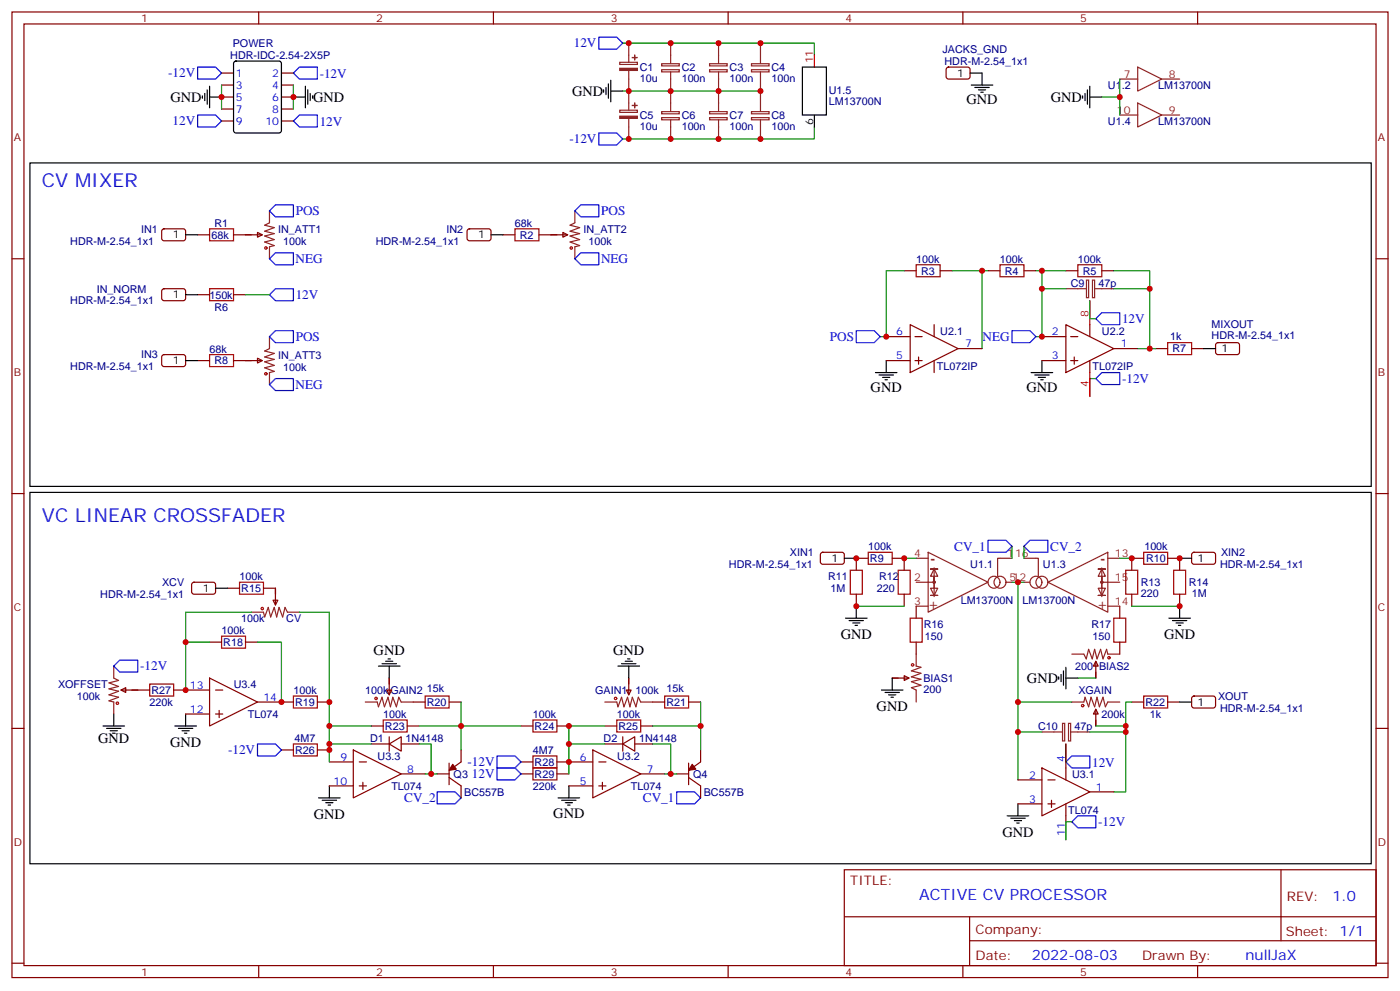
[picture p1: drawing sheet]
<svg xmlns="http://www.w3.org/2000/svg" width="412mm" height="292mm" viewBox="0 0 412 292" stroke-linecap="round" stroke-linejoin="round" font-family="sans-serif">
<g fill="none" stroke="#870000" stroke-width=".35">
<path d="M3.5 3.5h405.4v284.4h-405.4zM7.1 7.1h398.2v277.2h-398.2zM76.2 3.5v3.6M145.3 3.5v3.6M214.5 3.5v3.6M278.9 20l.5-.2h5.9l.5 .7-.1 2.4-.7 .4-5.9-.1-.4-.6v-2.1zM283.6 3.5v3.6M352.8 3.5v3.6M65.3 21.5h3.5M65.3 25h3.5M65.3 28.6h3.5M65.3 32.1h3.5"/>
<path d="M65.3 35.6h3.5M82.9 21.5h3.5M82.9 25h3.5M82.9 28.6h3.5M82.9 32.1h3.5M82.9 35.6h3.5M3.5 76.2h3.6M47.9 67.6l.4-.2h5.9l.5 .7-.1 2.4-.6 .4-5.9-.1-.5-.6v-2.1zM58.2 69.1h3.5M68.8 69.1h8.5M75.8 68.4l1.5 .7-1.5 .7zM137.8 67.6l.5-.2h5.9l.4 .7v2.4l-.7 .4-5.9-.1-.4-.6v-2.1z"/>
<path d="M148.2 69.1h3.5M158.7 69.1h8.5M165.8 68.4l1.4 .7-1.4 .7zM266.3 79.7h3.6M276.9 79.7h3.6M291 79.7h3.6M301.6 79.7h3.6M314 79.7h3.5M324.6 79.7h3.5M405.3 76.2h3.6M47.9 85.2l.4-.2 5.9 .1 .5 .6-.1 2.4-.6 .4h-5.9l-.5-.7v-2.1zM58.2 86.8h3.5"/>
<path d="M68.8 86.8h3.5M261.1 99.1h7M268.1 95.6l14.1 7.1-14.1 7zM269.5 99.1h2.1M275.2 95.6v3.5M306.9 99.1h7.1M314 95.6l14.1 7.1-14.1 7zM315.4 99.1h2.1M321 95.6v3.5M47.9 104.6l.4-.2 5.9 .1 .5 .6-.1 2.4-.6 .4h-5.9l-.5-.7v-2.1zM58.2 106.2h3.5M68.8 106.2h8.5"/>
<path d="M75.8 105.5l1.5 .7-1.5 .7zM261.1 106.2h7M269.5 106.2h2.1M270.6 105.1v2.1M275.2 106.2v3.5M282.2 102.7h7.1M306.9 106.2h7.1M315.4 106.2h2.1M316.4 105.1v2.1M321 106.2v3.5M328.1 102.7h7M340.4 102.7h3.6"/>
<path d="M351 102.7h3.5M358.3 101.1l.5-.2h5.9l.4 .7v2.4l-.7 .4h-5.9l-.4-.7v-2.1zM3.5 145.3h3.6M405.3 145.3h3.6M56.7 171.7l.4-.3 6 .1 .4 .7-.1 2.3-.6 .5-5.9-.1-.5-.6v-2.1zM67 173.2h3.6M77.6 173.2h3.5v5M80.4 176.7h1.4l-.7 1.5zM241.9 162.8l.5-.2 5.9 .1 .4 .6-.1 2.4-.6 .5-5.9-.1-.4-.6v-2.2zM252.2 175v3.5M255.8 164.4h-3.6v3.5M262.8 164.4h3.5v3.5"/>
<path d="M266.3 175v3.5M269.9 178.5v3.5M329.8 178.5v3.5M333.4 175v3.5M336.9 164.4h-3.5v3.5M344 164.4h3.5v3.5M347.5 175v3.5M351.2 162.8l.5-.2 5.9 .1 .5 .6-.1 2.4-.6 .5-6-.1-.4-.6v-2.2zM61.7 199.7l14.1 7-14.1 7.1zM61.7 189.1h3.6M72.3 189.1h3.5M114.7 199.7v4.9"/>
<path d="M185.2 199.7v4.9M262.8 199.7h5M266.3 199l1.5 .7-1.5 .7zM269.9 189.1v3.5M322.8 194.7l.7 1.4h-1.4zM322.8 194.7v5M329.8 189.1v3.5M3.5 214.5h3.6M35.6 203.2l1.4-.7v1.4zM35.6 203.2h8.5M51.2 203.2h10.5M54.7 210.3h7"/>
<path d="M63.5 203.2h2.1M63.5 210.3h2.1M64.6 209.2v2.1M75.8 206.7h10.6M93.5 206.7h3.5M109.4 213.8h3.5M109.4 219.1h5.3M113.9 203.2h1.5l-.7 1.4zM114.7 219.1l3.5-2.1v4.2zM114.7 217v4.2M118.2 219.1h5.3M119.9 213.8h3.6"/>
<path d="M121.7 206.7h3.5M132.3 206.7h3.5M153.5 213.8h3.5M164 213.8h3.6M178.2 213.8h3.5M178.2 219.1h5.2M183.4 219.1l3.6-2.1v4.2zM183.4 217v4.2M184.5 203.2h1.4l-.7 1.4zM187 219.1h5.3M188.7 213.8h3.6M192.3 206.7h3.5"/>
<path d="M202.8 206.7h3.6M314 219.1v10.6M322.8 208.8l.7 1.5h-1.4zM322.8 208.8v5M333.4 206.7h3.5M344 206.7h3.5M351.2 205.2l.5-.2h5.9l.5 .7-.1 2.4-.6 .4-6-.1-.4-.6v-2.1zM405.3 214.5h3.6M82.9 220.8h3.5M93.5 220.8h3.5M97 231.4h7.1M97 224.4h7.1"/>
<path d="M104.1 220.8l14.1 7.1-14.1 7.1zM105.8 231.4h2.1M105.8 224.4h2.1M106.9 230.4v2.1M118.2 227.9h7M128.8 227.9h3.5M132.3 229l3.5 2.4v3.6M132.3 224.7v6.4M135.8 220.8v3.6l-2.5 1.7M153.5 224.4h3.5M153.5 227.9h3.5M164 224.4h10.6"/>
<path d="M164 227.9h3.6M167.6 231.4h7M174.6 220.8l14.1 7.1-14.1 7.1zM176.4 231.4h2.1M176.4 224.4h2.1M177.4 230.4v2.1M188.7 227.9h7.1M199.3 227.9h3.5M202.8 229l3.6 2.4v3.6M202.8 224.7v6.4M206.4 220.8v3.6l-2.5 1.7M299.9 236.7h7"/>
<path d="M299.9 229.7h7M306.9 226.1l14.1 7.1-14.1 7zM308.7 236.7h2.1M308.7 229.7h2.1M309.7 235.7v2.1M314 236.7v10.6M321 233.2h7.1M248.7 256.1h156.6v28.2h-156.6zM377.3 256.1v20.9M248.7 270h156.5M285.6 277h119.6M285.6 270v14.1"/>
<path d="M3.5 283.6h3.6M76.2 284.3v3.6M145.3 284.3v3.6M214.5 284.3v3.6M283.6 284.3v3.6M352.8 284.3v3.6M405.3 283.6h3.6"/>
</g>
<g fill="none" stroke="#a10000" stroke-width=".35">
<path d="M61.7 67.4h7.1v3.5h-7.1zM151.7 67.4h7v3.5h-7zM269.9 78h7v3.5h-7zM294.6 78h7v3.5h-7zM317.5 78h7.1v3.5h-7.1zM61.7 85h7.1v3.5h-7.1zM61.7 104.4h7.1v3.5h-7.1zM344 100.9h7v3.5h-7zM70.6 171.4h7v3.6h-7zM250.5 167.9h3.5v7.1h-3.5zM255.8 162.6h7v3.6h-7zM264.6 167.9h3.5v7.1h-3.5z"/>
<path d="M331.6 167.9h3.5v7.1h-3.5zM336.9 162.6h7.1v3.6h-7.1zM345.7 167.9h3.5v7.1h-3.5zM65.3 187.3h7v3.6h-7zM268.1 182h3.5v7.1h-3.5zM328.1 182h3.5v7.1h-3.5zM44.1 201.4h7.1v3.6h-7.1zM86.4 205h7.1v3.5h-7.1zM86.4 219.1h7.1v3.5h-7.1zM112.9 212h7v3.5h-7zM125.2 205h7.1v3.5h-7.1zM157 212h7v3.5h-7z"/>
<path d="M181.7 212h7v3.5h-7zM195.8 205h7v3.5h-7zM336.9 205h7.1v3.5h-7.1zM157 222.6h7v3.5h-7zM157 226.1h7v3.6h-7z"/>
<circle cx="78.3" cy="73" r=".35"/>
<circle cx="168.3" cy="73" r=".35"/>
<circle cx="78.3" cy="110.1" r=".35"/>
<circle cx="77.3" cy="179.2" r=".35"/>
<circle cx="268.8" cy="195.8" r=".35"/>
<circle cx="326.7" cy="193.7" r=".35"/>
<circle cx="34.6" cy="207.1" r=".35"/>
<circle cx="110.8" cy="205.7" r=".35"/>
<circle cx="181.3" cy="205.7" r=".35"/>
<circle cx="318.9" cy="207.8" r=".35"/>
</g>
<g fill="none" stroke="#8c2424" stroke-width=".35">
<path d="M182.6 18.3h5.1v.7h-5.1zM185.2 12.7v5.6M194.9 18.8h5.2v.6h-5.2zM197.6 12.7v6M209 18.8h5.2v.6h-5.2zM211.7 12.7v6M221.4 18.8h5.2v.6h-5.2zM224 12.7v6M335.1 19.8l7.1 3.5-7.1 3.5zM182.6 32.5h5.1v.6h-5.1zM185.2 20.8v11.7M185.2 34.9v6"/>
<path d="M194.9 20.5h5.2v.7h-5.2zM194.9 32.9h5.2v.6h-5.2zM194.9 34.6h5.2v.7h-5.2zM197.6 21.2v11.6M197.6 35.3v5.6M209 32.9h5.2v.6h-5.2zM209 34.6h5.2v.7h-5.2zM209 20.5h5.2v.7h-5.2zM211.7 21.2v11.6M211.7 35.3v5.6M221.4 32.9h5.2v.6h-5.2zM221.4 34.6h5.2v.7h-5.2z"/>
<path d="M221.4 20.5h5.2v.7h-5.2zM224 21.2v11.6M224 35.3v5.6M329.8 23.3h5.3M329.8 33.9h5.3M335.1 30.3l7.1 3.6-7.1 3.5zM342.2 23.3h5.3M342.2 33.9h5.3M79.4 62.1v3.5l-1.4 .7 2.8 .7-2.8 1.1 2.8 .7-2.8 .7 2.8 1.1-2.8 .7 2.8 1-1.4 .4v3.5M169.3 62.1v3.5l-1.4 .7 2.8 .7-2.8 1.1 2.8 .7-2.8 .7 2.8 1.1-2.8 .7 2.8 1-1.4 .4v3.5M79.4 99.1v3.6l-1.4 .7 2.8 .7-2.8 1 2.8 .7-2.8 .7 2.8 1.1-2.8 .7 2.8 1.1-1.4 .3v3.5M314 85h6"/>
<path d="M320 82.5h.7v5.2h-.7zM321.8 82.5h.6v5.2h-.6zM322.4 85h5.7M269.9 171.4h5.3v-1.7h-1.1l1.1-2.1h-1.1h2.1h-1l1 2.1h-1v3.5h1l-1 2.1h1h-2.1h1.1l-1.1-2.1h1.1M269.9 164.4h3.5M269.9 178.5h3.5M273.4 162.6l17.6 8.8-17.6 8.9zM275.2 167.2v8.5M296.3 171.4h1.8M298.1 164.4h-4.2v5.3M301.6 164.4h4.3v5.3M301.6 171.4h1.8"/>
<path d="M308.7 171.4l17.6-8.8v17.7zM324.6 167.2v8.5M326.3 164.4h3.5M326.3 178.5h3.5M329.8 171.4h-5.2v-1.7h1l-1-2.1h1h-2.1h1.1l-1.1 2.1h1.1v3.5h-1.1l1.1 2.1h-1.1h2.1h-1l1-2.1h-1M33.5 196.1v3.6l1.4 .7-2.8 .7 2.8 1-2.8 .7 2.8 .8-2.8 1 2.8 .7-2.8 1.1 1.4 .3v3.6M74.1 180.3h3.5l.4 1.4 1-2.8 .7 2.8 1.1-2.8 .7 2.8 .7-2.8 1.1 2.8 .7-2.8 .7 1.4h3.5M269.9 192.6v3.5l1.4 .4-2.8 1.1 2.8 .7-2.8 1 2.8 .7-2.8 .7 2.8 1.1-2.8 .7 1.4 .7v3.5M315.7 192.6h3.6l.7 1.4 .7-2.8 1 2.8 .7-2.8 .7 2.8 1.1-2.8 .7 2.8 1.1-2.8 .3 1.4h3.5M107.6 206.7h3.5l.4 1.4 1-2.8 .7 2.8 1.1-2.8 .7 2.8 .7-2.8 1.1 2.8 .7-2.8 .7 1.4h3.5M178.2 206.7h3.5l.3 1.4 1.1-2.8 .7 2.8 1.1-2.8 .7 2.8 .7-2.8 1 2.8 .7-2.8 .7 1.4h3.6M306.9 215.5h6"/>
<path d="M313 213h.6v5.2h-.6zM314.7 213h.7v5.2h-.7zM315.4 215.5h5.6M315.7 206.7h3.6l.3-1.4 1.1 2.8 .7-2.8 1 2.8 .7-2.8 .7 2.8 1.1-2.8 .7 2.8 .7-1.4h3.5"/>
<circle cx="292.8" cy="171.5" r="1.76"/>
<circle cx="294.6" cy="171.5" r="1.76"/>
<circle cx="305.2" cy="171.5" r="1.76"/>
<circle cx="306.9" cy="171.5" r="1.76"/>
</g>
<g fill="none" stroke="#008700" stroke-width=".35">
<path d="M183.4 12.7h56.5v3.5M65.3 25v7.1M86.4 25v7.1M183.4 26.8h40.6M239.9 37.4v3.5h-56.5M324.6 28.6h5.2v5.3M329.8 23.3v5.3M266.3 79.7h-5.2v19.4h-1.8M280.5 79.7h10.5M289.3 79.7v23M305.2 79.7h1.7M314 79.7h-7.1v5.3"/>
<path d="M328.1 79.7h10.6v5.3M72.3 86.8h7.1M314 85h-7.1v14.1h-1.7M321 88.5v5.3h1.8M328.1 85h10.6v17.7M322.8 111.5h-1.8v5.3M335.1 102.7h5.3M252.2 178.5h14.1M266.3 164.4h3.6M298.1 171.4h3.5M298.1 160.9v3.5M299.9 171.4v35.3h15.8"/>
<path d="M301.6 160.9v3.5M329.8 164.4h3.6M333.4 178.5h14.1M54.7 189.1h7M74.1 180.3h-19.4v22.9M75.8 189.1h7.1v17.6M88.2 180.3h8.8v44.1M317.5 199.7h5.3M97 213.8h12.4M97 219.1h12.4M123.5 213.8h12.3v7M123.5 219.1h3.5v8.8"/>
<path d="M135.8 206.7v7.1h17.7M167.6 219.1h10.6M178.2 213.8h-10.6v14.1M192.3 213.8h14.1v7M192.3 219.1h5.3v8.8M206.4 206.7v7.1M299.9 206.7v8.8M306.9 215.5h-7v14.2M314 219.1v5.3M321 215.5h10.6v17.7h-3.5M322.8 213.8h8.8M333.4 206.7h-1.8v8.8"/>
<path d="M125.2 227.9h3.6M195.8 227.9h3.5M315.7 242h-1.7v5.3"/>
</g>
<g fill="none" stroke="#000" stroke-width=".35">
<path d="M69 18.2l.5-.2h12.7l.6 .4 .1 20.1-.5 .6-12.9 .1-.7-.5v-20zM236.4 19.8h7v14.1h-7zM59.6 28.2v.7M60.3 27.5v2.1M61 26.5v4.2M61.7 28.6h3.6M61.7 25.4v6.4M86.4 28.6h3.6M90 25.4v6.4M90.7 26.5v4.2M91.4 27.5v2.1M92.1 28.2v.7"/>
<path d="M177.8 26.5v.7M178.5 25.8v2.1M179.2 24.7v4.2M179.9 26.8h3.5M179.9 23.6v6.4M239.9 33.9v3.5M285.8 21.5h3.5v3.5M286.1 25h6.4M287.2 25.8h4.2M288.2 26.5h2.1M288.9 27.2h.7M318.9 28.2v.7"/>
<path d="M319.6 27.5v2.1M320.3 26.5v4.2M321 28.6h3.6M321 25.4v6.4M8.8 48h395.1v95.2h-395.1zM54.7 69.1h3.5M144.6 69.1h3.6M54.7 86.8h3.5M54.7 106.2h3.5M257.9 109.7h6.3M258.9 110.4h4.3M260 111.1h2.1"/>
<path d="M260.7 111.8h.7M261.1 106.2v3.5M303.7 109.7h6.4M304.8 110.4h4.2M305.9 111.1h2.1M306.6 111.8h.7M306.9 106.2v3.5M354.5 102.7h3.6M8.8 145h395.1v109.4h-395.1zM63.5 173.2h3.5M248.7 164.4h3.5M252.2 178.5v3.5"/>
<path d="M347.5 178.5v3.5M347.5 164.4h3.5M111.5 196.1h6.3M112.5 195.4h4.3M113.6 194.7h2.1M114.3 194h.7M114.7 196.1v3.6M182 196.1h6.4M183.1 195.4h4.2M184.1 194.7h2.2M184.9 194h.7M185.2 196.1v3.6"/>
<path d="M249.1 182h6.3M250.1 182.7h4.3M251.2 183.4h2.1M251.9 184.1h.7M262.8 199.7v3.5M311.9 199.3v.7M312.6 198.6v2.1M313.3 197.6v4.2M314 199.7h3.5M314 196.5v6.3M344.3 182h6.4M345.4 182.7h4.2"/>
<path d="M346.4 183.4h2.1M347.1 184.1h.7M30.3 213.8h6.4M31.4 214.5h4.2M32.5 215.2h2.1M33.2 215.9h.7M33.5 210.3v3.5M51.5 213.8h6.4M52.6 214.5h4.2M53.6 215.2h2.1M54.3 215.9h.7M54.7 210.3v3.5"/>
<path d="M259.6 203.2h6.4M260.7 203.9h4.2M261.8 204.6h2.1M262.5 205.3h.7M347.5 206.7h3.5M93.8 235h6.4M94.9 235.7h4.2M96 236.4h2.1M96.7 237.1h.7M97 231.4v3.6M164.4 235h6.3M165.5 235.7h4.2"/>
<path d="M166.5 236.4h2.1M167.2 237.1h.7M167.6 231.4v3.6M299.9 236.7v3.5M296.7 240.2h6.3M297.7 240.9h4.3M298.8 241.7h2.1M299.5 242.4h.7"/>
</g>
<g fill="none" stroke="#00f" stroke-width=".35">
<path d="M58.2 19.8h5.3l1.8 1.7-1.8 1.8h-5.3zM88.2 19.8h5.3v3.5h-5.3l-1.8-1.8zM176.4 10.9h5.3l1.7 1.8-1.7 1.8h-5.3zM58.2 33.9h5.3l1.8 1.7-1.8 1.8h-5.3zM86.4 35.6l1.8-1.7h5.3v3.5h-5.3zM176.4 39.2h5.3l1.7 1.7-1.7 1.8h-5.3zM79.4 62.1l1.7-1.8h5.3v3.6h-5.3zM79.4 76.2l1.7-1.8h5.3v3.6h-5.3zM169.3 62.1l1.8-1.8h5.3v3.6h-5.3zM169.3 76.2l1.8-1.8h5.3v3.6h-5.3zM79.4 86.8l1.7-1.8h5.3v3.5h-5.3zM79.4 99.1l1.7-1.7h5.3v3.5h-5.3z"/>
<path d="M252.2 97.4h5.3l1.8 1.7-1.8 1.8h-5.3zM298.1 97.4h5.3l1.8 1.7-1.8 1.8h-5.3zM322.8 93.8l1.8-1.7h5.2v3.5h-5.2zM79.4 113.2l1.7-1.7h5.3v3.5h-5.3zM322.8 111.5l1.8-1.8h5.2v3.5h-5.2zM291 159.1h5.3l1.8 1.8-1.8 1.7h-5.3zM303.4 159.1h5.3v3.5h-5.3l-1.8-1.7zM33.5 196.1l1.8-1.7h5.3v3.5h-5.3zM75.8 219.1h5.3l1.8 1.7-1.8 1.8h-5.3zM128.8 233.2h5.3l1.7 1.8-1.7 1.7h-5.3zM146.4 222.6h5.3l1.8 1.8-1.8 1.7h-5.3zM146.4 226.1h5.3l1.8 1.8-1.8 1.8h-5.3z"/>
<path d="M199.3 233.2h5.3l1.8 1.8-1.8 1.7h-5.3zM314 224.4l1.7-1.8h5.3v3.5h-5.3zM315.7 242l1.8-1.8h5.3v3.6h-5.3z"/>
</g>
<g fill="#8c2424" stroke="#8c2424" stroke-width=".35">
<path d="M182.6 20.1h5.1v.6h-5.1z"/>
<path d="M186.3 16.9l1.4 .1z"/>
<path d="M186.9 16.2l.1 1.4z"/>
<path d="M182.6 34.2h5.1v.7h-5.1z"/>
<path d="M186.3 31l1.4 .1z"/>
<path d="M186.9 30.3l.1 1.5z"/>
<circle cx="275.2" cy="171.5" r=".35"/>
<circle cx="324.6" cy="171.5" r=".35"/>
</g>
<path d="M239.9 16.2v3.6M321 88.5v7.1M321 109.7v7.1" fill="none" stroke="#f00" stroke-width=".35"/>
<g fill="#870000" stroke="#870000" stroke-width=".35">
<path d="M133.3 225.1l1.1 1.4-2.1 .3z"/>
<path d="M203.9 225.1l1.1 1.4-2.2 .3z"/>
</g>
<g fill="#c00">
<circle cx="306.9" cy="85" r=".88"/>
<circle cx="306.9" cy="79.7" r=".88"/>
<circle cx="289.3" cy="79.7" r=".88"/>
<circle cx="185.2" cy="26.8" r=".88"/>
<circle cx="185.2" cy="12.7" r=".88"/>
<circle cx="185.2" cy="40.9" r=".88"/>
<circle cx="197.6" cy="26.8" r=".88"/>
<circle cx="86.4" cy="28.6" r=".88"/>
<circle cx="65.3" cy="28.6" r=".88"/>
<circle cx="197.6" cy="12.7" r=".88"/>
<circle cx="211.7" cy="12.7" r=".88"/>
<circle cx="197.6" cy="40.9" r=".88"/>
<circle cx="211.7" cy="40.9" r=".88"/>
<circle cx="224" cy="26.8" r=".88"/>
<circle cx="211.7" cy="26.8" r=".88"/>
<circle cx="224" cy="12.7" r=".88"/>
<circle cx="224" cy="40.9" r=".88"/>
<circle cx="299.9" cy="171.4" r=".88"/>
<circle cx="331.6" cy="215.5" r=".88"/>
<circle cx="299.9" cy="206.7" r=".88"/>
<circle cx="299.9" cy="215.5" r=".88"/>
<circle cx="331.6" cy="213.8" r=".88"/>
<circle cx="261.1" cy="99.1" r=".88"/>
<circle cx="306.9" cy="99.1" r=".88"/>
<circle cx="338.7" cy="85" r=".88"/>
<circle cx="338.7" cy="102.7" r=".88"/>
<circle cx="329.8" cy="28.6" r=".88"/>
<circle cx="266.3" cy="164.4" r=".88"/>
<circle cx="252.2" cy="178.5" r=".88"/>
<circle cx="252.2" cy="164.4" r=".88"/>
<circle cx="333.4" cy="164.4" r=".88"/>
<circle cx="347.5" cy="164.4" r=".88"/>
<circle cx="347.5" cy="178.5" r=".88"/>
<circle cx="54.7" cy="189.1" r=".88"/>
<circle cx="82.9" cy="206.7" r=".88"/>
<circle cx="97" cy="206.7" r=".88"/>
<circle cx="97" cy="213.8" r=".88"/>
<circle cx="167.6" cy="224.4" r=".88"/>
<circle cx="167.6" cy="213.8" r=".88"/>
<circle cx="206.4" cy="213.8" r=".88"/>
<circle cx="135.8" cy="213.8" r=".88"/>
<circle cx="127" cy="227.9" r=".88"/>
<circle cx="97" cy="219.1" r=".88"/>
<circle cx="197.6" cy="227.9" r=".88"/>
<circle cx="167.6" cy="219.1" r=".88"/>
<circle cx="97" cy="220.8" r=".88"/>
<circle cx="54.7" cy="203.2" r=".88"/>
</g>
<g font-size="5.6" fill="#00f">
<text x="12.3" y="55">CV MIXER</text>
<text x="12.3" y="153.8">VC LINEAR CROSSFADER</text>
</g>
<text font-size="4.6" fill="#00f" x="270.8" y="265.1">ACTIVE CV PROCESSOR</text>
<g font-size="4.2">
<text x="168.6" y="28.2">GND</text>
<text x="50.2" y="30">GND</text>
<text x="92.3" y="30">GND</text>
<text x="284.7" y="30.7">GND</text>
<text x="309.6" y="30">GND</text>
<text x="256.5" y="115.4">GND</text>
<text x="302.3" y="115.4">GND</text>
<text x="247.6" y="188.1">GND</text>
<text x="342.9" y="188.1">GND</text>
<text x="110.1" y="192.9">GND</text>
<text x="180.6" y="193">GND</text>
<text x="302.5" y="201.1">GND</text>
<text x="258.2" y="209.3">GND</text>
<text x="28.9" y="218.7">GND</text>
<text x="50.1" y="219.9">GND</text>
<text x="92.4" y="241">GND</text>
<text x="163" y="241">GND</text>
<text x="295.3" y="246.3">GND</text>
</g>
<g font-size="4.2" fill="#8d2323">
<text x="274.1" y="165.8">-</text>
<text x="324.2" y="165.8">-</text>
<text x="273.8" y="179.2">+</text>
<text x="323.6" y="179.2">+</text>
</g>
<g font-size="4.2" fill="#00f">
<text x="392.5" y="265.4">1.0</text>
<text x="304" y="282.7">2022-08-03</text>
<text x="366.9" y="282.6">nullJaX</text>
</g>
<g font-size="3.9" fill="#00f">
<text x="169" y="14">12V</text>
<text x="49.5" y="22.8">-12V</text>
<text x="94.2" y="22.9">-12V</text>
<text x="50.8" y="36.9">12V</text>
<text x="94.2" y="37">12V</text>
<text x="167.7" y="42.2">-12V</text>
<text x="87.1" y="63.4">POS</text>
<text x="177.1" y="63.4">POS</text>
<text x="87.1" y="77.5">NEG</text>
<text x="177" y="77.5">NEG</text>
<text x="87.1" y="88.1">12V</text>
<text x="330.5" y="95.2">12V</text>
<text x="87.1" y="100.4">POS</text>
<text x="244.5" y="100.4">POS</text>
<text x="289.4" y="100.4">NEG</text>
<text x="330.5" y="112.8">-12V</text>
<text x="87.1" y="114.6">NEG</text>
<text x="281.1" y="162.1">CV_1</text>
<text x="309.4" y="162.1">CV_2</text>
<text x="41.3" y="197.4">-12V</text>
<text x="67.2" y="222.1">-12V</text>
<text x="137.7" y="225.6">-12V</text>
<text x="321.7" y="225.7">12V</text>
<text x="139" y="229.2">12V</text>
<text x="119.1" y="236.2">CV_2</text>
<text x="189.4" y="236.2">CV_1</text>
<text x="323.5" y="243.4">-12V</text>
</g>
<g font-size="3.9" fill="#800">
<text x="250.5" y="260.7">TITLE:</text>
<text x="379.1" y="265.4">REV:</text>
<text x="287.4" y="274.9">Company:</text>
<text x="378.7" y="275.5">Sheet: 1/1</text>
<text x="287.4" y="282.6">Date:</text>
<text x="336.4" y="282.7">Drawn By:</text>
</g>
<g font-size="3.2" fill="#800">
<text x="41.6" y="6.5">1</text>
<text x="110.8" y="6.5">2</text>
<text x="179.9" y="6.5">3</text>
<text x="249.1" y="6.5">4</text>
<text x="318.2" y="6.5">5</text>
<text x="4.1" y="41.6">A</text>
<text x="405.9" y="41.6">A</text>
<text x="4.1" y="110.8">B</text>
<text x="405.9" y="110.8">B</text>
<text x="4.1" y="179.9">C</text>
<text x="405.9" y="179.9">C</text>
<text x="4.1" y="249.1">D</text>
<text x="405.9" y="249.1">D</text>
<text x="41.6" y="287.3">1</text>
<text x="110.8" y="287.3">2</text>
<text x="179.9" y="287.3">3</text>
<text x="249.1" y="287.3">4</text>
<text x="318.2" y="287.3">5</text>
</g>
<g font-size="3.2" fill="#000080">
<text x="67.8" y="17.4">HDR-IDC-2.54-2X5P</text>
<text x="68.6" y="13.9">POWER</text>
<text x="277.6" y="15.6">JACKS_GND</text>
<text x="188.5" y="20.9">C1</text>
<text x="200.8" y="20.9">C2</text>
<text x="214.9" y="20.9">C3</text>
<text x="227.3" y="20.9">C4</text>
<text x="278.2" y="19.1">HDR-M-2.54_1x1</text>
<text x="188.5" y="24.1">10u</text>
<text x="200.8" y="24.1">100n</text>
<text x="214.9" y="24.1">100n</text>
<text x="227.3" y="24.1">100n</text>
<text x="244.1" y="27.8">U1.5</text>
<text x="326.4" y="26.2">U1.2</text>
<text x="341.2" y="26.2">LM13700N</text>
<text x="188.5" y="35">C5</text>
<text x="200.8" y="35">C6</text>
<text x="214.9" y="35">C7</text>
<text x="227.3" y="35">C8</text>
<text x="244.1" y="31">LM13700N</text>
<text x="188.5" y="38.2">10u</text>
<text x="200.8" y="38.2">100n</text>
<text x="214.9" y="38.2">100n</text>
<text x="227.3" y="38.2">100n</text>
<text x="326.4" y="36.8">U1.4</text>
<text x="341.2" y="36.8">LM13700N</text>
<text x="41.5" y="68.5">IN1</text>
<text x="62.3" y="70.3">68k</text>
<text x="63.2" y="66.8">R1</text>
<text x="82" y="68.6">IN_ATT1</text>
<text x="131.5" y="68.5">IN2</text>
<text x="151.7" y="66.8">68k</text>
<text x="153.1" y="70.3">R2</text>
<text x="171.9" y="68.6">IN_ATT2</text>
<text x="20.7" y="72">HDR-M-2.54_1x1</text>
<text x="83.4" y="72.1">100k</text>
<text x="110.7" y="72">HDR-M-2.54_1x1</text>
<text x="173.3" y="72.1">100k</text>
<text x="269.9" y="77.4">100k</text>
<text x="294.6" y="77.4">100k</text>
<text x="317.5" y="77.4">100k</text>
<text x="271.3" y="80.9">R3</text>
<text x="296" y="80.8">R4</text>
<text x="318.9" y="80.8">R5</text>
<text x="20.7" y="89.7">HDR-M-2.54_1x1</text>
<text x="28.5" y="86.2">IN_NORM</text>
<text x="61.7" y="87.9">150k</text>
<text x="315.4" y="84.4">C9</text>
<text x="323.6" y="84.4">47p</text>
<text x="63.2" y="91.5">R6</text>
<text x="277" y="98.5">U2.1</text>
<text x="324.6" y="98.5">U2.2</text>
<text x="344.7" y="100.3">1k</text>
<text x="356.9" y="99.8">HDR-M-2.54_1x1</text>
<text x="356.9" y="96.7">MIXOUT</text>
<text x="41.5" y="105.5">IN3</text>
<text x="61.7" y="103.8">68k</text>
<text x="63.2" y="107.3">R8</text>
<text x="82" y="105.6">IN_ATT3</text>
<text x="345.4" y="103.8">R7</text>
<text x="20.7" y="109.1">HDR-M-2.54_1x1</text>
<text x="83.4" y="109.1">100k</text>
<text x="276" y="109.1">TL072IP</text>
<text x="321.9" y="109.1">TL072IP</text>
<text x="214.7" y="167.3">HDR-M-2.54_1x1</text>
<text x="232.7" y="163.8">XIN1</text>
<text x="255.7" y="162">100k</text>
<text x="256.3" y="165.5">R9</text>
<text x="285.8" y="167.3">U1.1</text>
<text x="307.2" y="167.3">U1.3</text>
<text x="337.1" y="162">100k</text>
<text x="337.6" y="165.5">R10</text>
<text x="359.4" y="167.3">HDR-M-2.54_1x1</text>
<text x="359.7" y="163.8">XIN2</text>
<text x="47.8" y="172.6">XCV</text>
<text x="70.5" y="170.9">100k</text>
<text x="243.9" y="170.8">R11</text>
<text x="259" y="170.8">R12</text>
<text x="336.1" y="172.6">R13</text>
<text x="350.2" y="172.6">R14</text>
<text x="29.5" y="176.1">HDR-M-2.54_1x1</text>
<text x="71.1" y="174.4">R15</text>
<text x="244.7" y="174.4">1M</text>
<text x="258.3" y="174.3">220</text>
<text x="283" y="177.9">LM13700N</text>
<text x="301.2" y="177.9">LM13700N</text>
<text x="336" y="175.8">220</text>
<text x="351" y="175.8">1M</text>
<text x="71.1" y="183.1">100k</text>
<text x="84.3" y="183.1">CV</text>
<text x="272.1" y="184.9">R16</text>
<text x="321.5" y="184.9">R17</text>
<text x="65.2" y="186.7">100k</text>
<text x="65.8" y="190.2">R18</text>
<text x="272.4" y="188.4">150</text>
<text x="321.8" y="188.4">150</text>
<text x="316.7" y="197.3">200</text>
<text x="323.8" y="197.3">BIAS2</text>
<text x="17.1" y="202.6">XOFFSET</text>
<text x="68.9" y="202.6">U3.4</text>
<text x="125.7" y="203.9">15k</text>
<text x="196.3" y="203.9">15k</text>
<text x="272" y="200.8">BIAS1</text>
<text x="22.6" y="206.1">100k</text>
<text x="44" y="207.9">220k</text>
<text x="44.6" y="204.3">R27</text>
<text x="86.4" y="204.4">100k</text>
<text x="86.9" y="207.9">R19</text>
<text x="107.5" y="204.3">100k GAIN2</text>
<text x="125.7" y="207.9">R20</text>
<text x="175.3" y="204.3">GAIN1</text>
<text x="187.2" y="204.3">100k</text>
<text x="196.3" y="207.9">R21</text>
<text x="272" y="204">200</text>
<text x="317.7" y="204.3">XGAIN</text>
<text x="337.4" y="207.9">R22</text>
<text x="358.8" y="206.1">XOUT</text>
<text x="359.4" y="209.6">HDR-M-2.54_1x1</text>
<text x="73" y="211.4">TL074</text>
<text x="112.9" y="211.4">100k</text>
<text x="113.4" y="214.9">R23</text>
<text x="157" y="211.4">100k</text>
<text x="157.5" y="214.9">R24</text>
<text x="181.7" y="211.4">100k</text>
<text x="182.2" y="214.9">R25</text>
<text x="305.8" y="214.9">C10</text>
<text x="316.5" y="215">47p</text>
<text x="324.5" y="211.4">200k</text>
<text x="338.7" y="211.4">1k</text>
<text x="86.8" y="218.5">4M7</text>
<text x="86.9" y="222">R26</text>
<text x="109" y="218.5">D1</text>
<text x="119.5" y="218.5">1N4148</text>
<text x="177.8" y="218.4">D2</text>
<text x="188.3" y="218.4">1N4148</text>
<text x="111.2" y="223.8">U3.3</text>
<text x="157" y="222">4M7</text>
<text x="157.5" y="225.5">R28</text>
<text x="181.8" y="223.8">U3.2</text>
<text x="115.3" y="232.6">TL074</text>
<text x="133.6" y="229">Q3</text>
<text x="156.9" y="232.6">220k</text>
<text x="157.5" y="229">R29</text>
<text x="185.8" y="232.6">TL074</text>
<text x="204.2" y="229">Q4</text>
<text x="315.8" y="229.1">U3.1</text>
<text x="136.7" y="234.3">BC557B</text>
<text x="207.3" y="234.3">BC557B</text>
<text x="314.7" y="239.6">TL074</text>
</g>
<g font-size="3.2" fill="#00f">
<text x="69.5" y="22.6">1</text>
<text x="80.2" y="22.6">2</text>
<text x="69.5" y="26.1">3</text>
<text x="69.5" y="29.6">5</text>
<text x="80.2" y="26.1">4</text>
<text x="80.2" y="29.6">6</text>
<text x="69.5" y="33.2">7</text>
<text x="80.2" y="33.2">8</text>
<text x="69.5" y="36.7">9</text>
<text x="78.2" y="36.7">10</text>
<text x="264" y="98.8">6</text>
<text x="309.8" y="98.8">2</text>
<text x="264" y="105.8">5</text>
<text x="284.3" y="102.3">7</text>
<text x="309.8" y="105.8">3</text>
<text x="330.2" y="102.3">1</text>
<text x="55.9" y="202.8">13</text>
<text x="55.9" y="209.9">12</text>
<text x="77.6" y="206.4">14</text>
<text x="100.3" y="224">9</text>
<text x="119.9" y="227.5">8</text>
<text x="170.8" y="224">6</text>
<text x="190.5" y="227.5">7</text>
<text x="313.6" y="224.4" transform="rotate(-90 313.6 224.4)">4</text>
<text x="98.3" y="231.1">10</text>
<text x="170.8" y="231.1">5</text>
<text x="303.1" y="229.3">2</text>
<text x="322.8" y="232.8">1</text>
<text x="303.1" y="236.4">3</text>
<text x="313.6" y="246" transform="rotate(-90 313.6 246)">11</text>
</g>
<g font-size="3.2" fill="#f00">
<text x="239.5" y="18.7" transform="rotate(-90 239.5 18.7)">11</text>
<text x="320.7" y="93.5" transform="rotate(-90 320.7 93.5)">8</text>
<text x="320.7" y="113.8" transform="rotate(-90 320.7 113.8)">4</text>
</g>
<g font-size="3.2">
<text x="282" y="22.6">1</text>
<text x="239.5" y="36.9" transform="rotate(-90 239.5 36.9)">6</text>
<text x="50.9" y="70.2">1</text>
<text x="140.9" y="70.2">1</text>
<text x="50.9" y="87.8">1</text>
<text x="50.9" y="107.2">1</text>
<text x="359.8" y="103.7">1</text>
<text x="244.9" y="165.5">1</text>
<text x="352.8" y="165.5">1</text>
<text x="59.7" y="174.3">1</text>
<text x="352.8" y="207.8">1</text>
</g>
<g font-size="3.2" fill="#8d2323">
<text x="331" y="22.9">7</text>
<text x="344.3" y="22.9">8</text>
<text x="329" y="33.5">10</text>
<text x="344.3" y="33.5">9</text>
<text x="269.3" y="164">4</text>
<text x="296.7" y="164">1</text>
<text x="299" y="164">16</text>
<text x="328.4" y="164">13</text>
<text x="269.3" y="171.1">2</text>
<text x="297.4" y="171.1">512</text>
<text x="328.4" y="171.1">15</text>
<text x="269.3" y="178.2">3</text>
<text x="328.4" y="178.2">14</text>
</g>
</svg>
